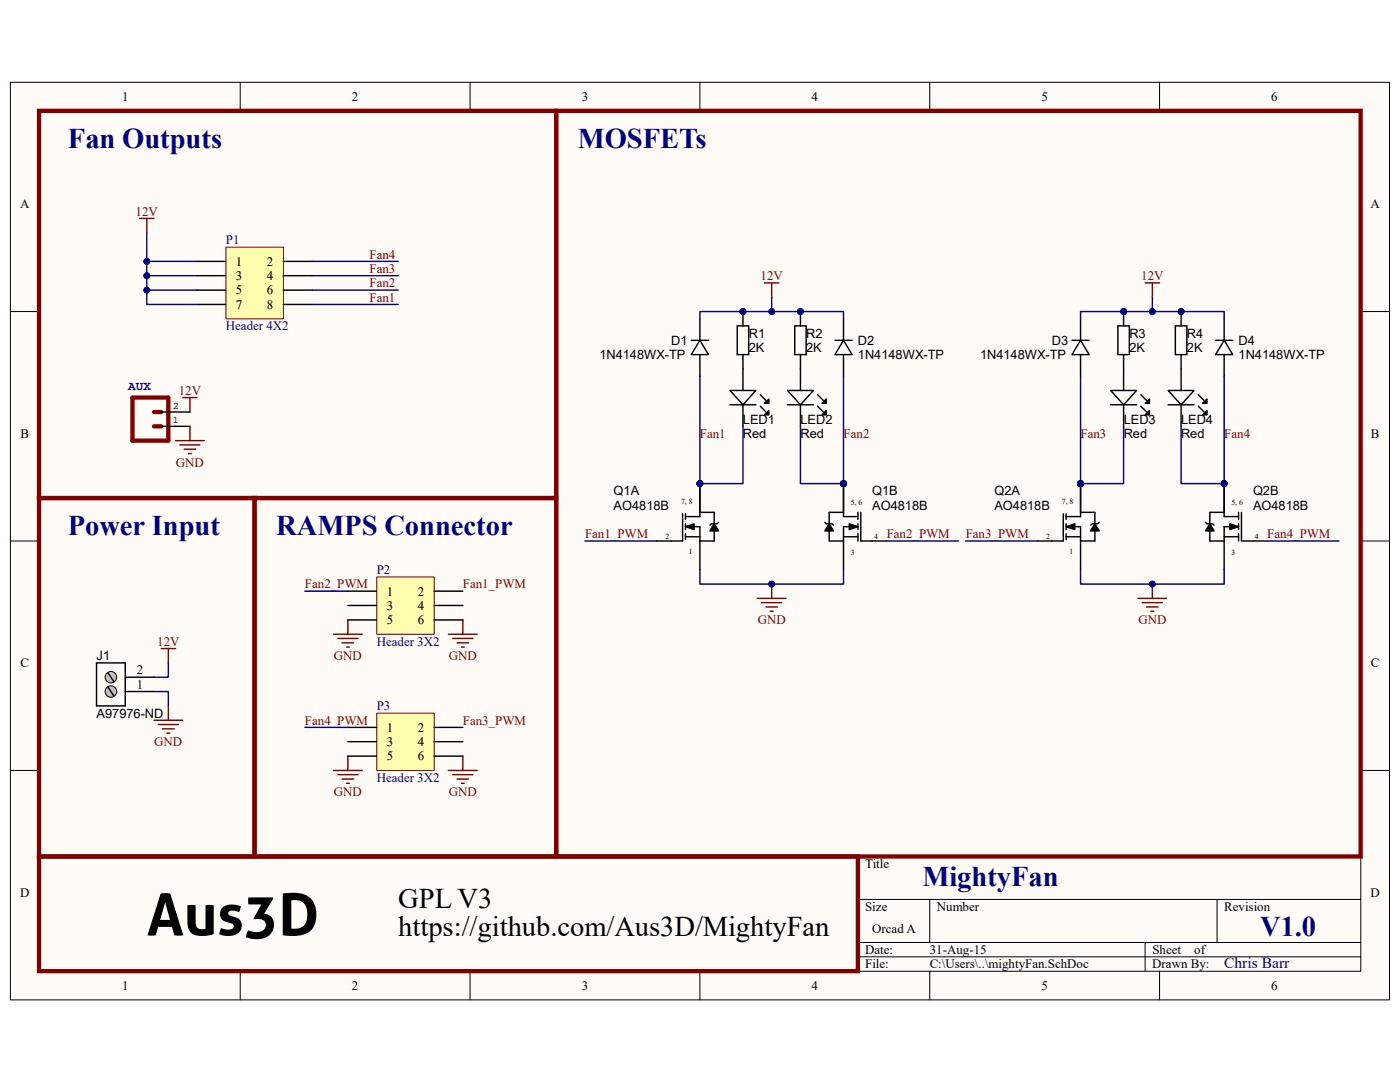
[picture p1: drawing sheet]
<svg xmlns="http://www.w3.org/2000/svg" width="279mm" height="216mm" viewBox="0 0 279 216" stroke-linecap="round" stroke-linejoin="round" font-family="sans-serif">
<path d="M2.1 16.4h275.2v183.1h-275.2z" fill="#fffcf8"/>
<path d="M2.1 16.4h275.2v183.1h-275.2z" fill="none" stroke="#000" stroke-width=".2"/>
<path d="M7.8 22.2h263.8v171.6h-263.8z" fill="#fffcf8"/>
<g fill="none" stroke="#000" stroke-width=".2">
<path d="M47.9 16.4v5.7M93.8 16.4v5.7M139.7 16.4v5.7M185.5 16.4v5.7M231.4 16.4v5.7M7.8 22.1h263.8v171.7h-263.8zM2.1 62.2h5.7M271.5 62.2h5.8M2.1 107.9h5.7M271.5 107.9h5.8M2.1 153.7h5.7M271.5 153.7h5.8"/>
<path d="M171.2 179.5h100.3M185.5 179.5v8.6M242.9 179.5v8.6M271.5 170.9h-100.3v22.9M47.9 193.8v5.7M93.8 193.8v5.7M139.7 193.8v5.7M171.2 188.1h100.3M171.2 190.9h100.3M185.5 193.8v5.7M228.5 188.1v5.7M231.4 193.8v5.7"/>
</g>
<g fill="none" stroke="#000" stroke-width=".29">
<path d="M145.7 77.9h5.2l-2.6 2.9zM147.1 65h2.3v5.8h-2.3zM148.3 62.2v2.8M148.3 70.8v7.1M151.7 78.8l1.2 1.1M157.2 77.9h5.1l-2.6 2.9zM158.6 65h2.3v5.8h-2.3zM159.7 62.2v2.8M159.7 70.8v7.1M163.2 78.8l1.1 1.1M221.7 77.9h5.1l-2.6 2.9zM223.1 65h2.3v5.8h-2.3z"/>
<path d="M224.2 62.2v2.8M224.2 70.8v7.1M227.7 78.8l1.1 1.1M233.1 77.9h5.2l-2.6 2.9zM234.6 65h2.3v5.8h-2.3zM235.7 62.2v2.8M235.7 70.8v7.1M239.1 78.8l1.2 1.1M139.7 96.5v6.6h-2.9M145.7 80.8h5.2M148.3 80.8v4.3M151.7 81l1.2 1.2"/>
<path d="M152.6 82.8l.8-.9v.9zM152.6 80.5l.8-.9v.9zM157.2 80.8h5.1M159.7 80.8v4.3M163.2 81l1.1 1.2M164 80.5l.9-.9v.9zM164.9 81.9v.9h-.9zM168.3 96.5v6.6h2.9M215.6 96.5v6.6h-2.8M221.7 80.8h5.1M224.2 80.8v4.3M227.7 81l1.1 1.2"/>
<path d="M228.5 80.5l.9-.9v.9zM229.4 81.9v.9h-.9zM233.1 80.8h5.2M235.7 80.8v4.3M239.1 81l1.2 1.2M240 80.5l.9-.9v.9zM240.9 81.9v.9h-.9zM244.3 96.5v6.6h2.9M136.2 102.5v5.5l-5.1-.1M136.8 105.1l1.7-.6v1.2zM136.8 102.5v1.2M136.8 104.5v1.2"/>
<path d="M136.8 106.5v1.2M136.8 105.1h2.9v8.6M136.8 107.1h2.9M139.7 102.2h2.8v2.3M142.5 104.5l.9 1.4h-1.7zM142.5 105.9v2h-2.8M143.4 104.2l-.3 .3h-1.1l-.3 .3M164.6 104.2l.3 .3h1.2l.2 .3M165.5 104.5l.8 1.4h-1.7zM165.5 105.9v2h2.8M168.3 107.1h2.9M168.3 102.2h-2.8v2.3"/>
<path d="M169.5 104.5l1.7 .6-1.7 .6zM171.2 105.1h-2.9v8.6M171.2 102.2v1.5M171.2 104.5v1.2M171.2 106.5v1.5M171.8 102.2v5.8l5.1-.1M212.2 102.5v5.5l-5.1-.1M212.8 105.1l1.7-.6v1.2zM212.8 102.5v1.2M212.8 104.5v1.2M212.8 106.5v1.2M212.8 105.1h2.8v8.6"/>
<path d="M212.8 107.1h2.8M215.6 102.2h2.9v2.3M218.5 104.5l.9 1.4h-1.7zM218.5 105.9v2h-2.9M219.4 104.2l-.3 .3h-1.2l-.2 .3M240.6 104.2l.3 .3h1.1l.3 .3M241.4 104.5l.9 1.4h-1.7zM241.4 105.9v2h2.9M244.3 102.2h-2.9v2.3M244.3 107.1h2.9M245.4 104.5l1.8 .6-1.8 .6zM247.2 105.1h-2.9v8.6"/>
<path d="M247.2 102.2v1.5M247.2 104.5v1.2M247.2 106.5v1.5M247.8 102.2v5.8l5.1-.1"/>
</g>
<g fill="#000080" stroke="#000080" stroke-width=".2">
<circle cx="168.3" cy="96.5" r=".57"/>
<circle cx="139.7" cy="96.5" r=".57"/>
<circle cx="154" cy="116.5" r=".57"/>
<circle cx="148.3" cy="62.2" r=".57"/>
<circle cx="159.7" cy="62.2" r=".57"/>
<circle cx="244.3" cy="96.5" r=".57"/>
<circle cx="215.6" cy="96.5" r=".57"/>
<circle cx="230" cy="116.5" r=".57"/>
<circle cx="224.2" cy="62.2" r=".57"/>
<circle cx="235.7" cy="62.2" r=".57"/>
</g>
<g fill="#000">
<path d="M152.6 82.8l.8-.9v.9zM152.6 80.5l.8-.9v.9zM164 82.8l.9-.9v.9zM164 80.5l.9-.9v.9zM228.5 82.8l.9-.9v.9zM228.5 80.5l.9-.9v.9zM240 82.8l.9-.9v.9zM240 80.5l.9-.9v.9zM136.8 105.1l1.7-.6v1.2zM142.5 104.5l.9 1.4h-1.7zM165.5 104.5l.8 1.4h-1.7zM169.5 104.5l1.7 .6-1.7 .6z"/>
<path d="M212.8 105.1l1.7-.6v1.2zM218.5 104.5l.9 1.4h-1.7zM241.4 104.5l.9 1.4h-1.7zM245.4 104.5l1.8 .6-1.8 .6z"/>
</g>
<g fill="none" stroke="#800000" stroke-width=".29">
<path d="M27.9 43.6h2.8M29.3 43.6v2.8M152.6 56.5h2.8M154 56.5v2.8M228.5 56.5h2.9M230 56.5v2.8M151.1 119.4h5.8M154 116.5v2.9M227.1 119.4h5.7M230 116.5v2.9M32.2 129.4h2.8M33.6 129.4v2.9"/>
<path d="M66.6 126.6h5.7M67.4 127.4h4M68.3 128.3h2.3M69.2 129.1h.5M69.4 123.7v2.9M89.5 126.6h5.7M90.4 127.4h4M91.2 128.3h2.3M92.1 129.1h.5M92.4 123.7v2.9M152 120.2h4M152.9 121.1h2.3"/>
<path d="M153.7 122h.6M228 120.2h4M228.8 121.1h2.3M229.7 122h.6M30.7 143.7h5.8M31.6 144.6h4M32.4 145.4h2.4M33.3 146.3h.6M33.6 140.9v2.8"/>
</g>
<path d="M7.8 22.1h103.2v77.3h-103.2zM111 22.1h160.5v148.8h-160.5zM7.8 99.4h43v71.5h-43zM50.8 99.4h60.2v71.5h-60.2z" fill="none" stroke="#800000" stroke-width=".86"/>
<g fill="none" stroke="#000080" stroke-width=".29">
<path d="M62.3 52.2h17.2M62.3 55h17.2M148.3 85.1v11.4h-8.6M159.7 85.1v11.4h8.6M224.2 85.1v11.4h-8.6M235.7 85.1v11.4h8.6M60.8 118h8.6M116.7 107.9h14.4M139.7 113.7v2.8h28.6v-2.8M176.9 107.9h14.4M192.7 107.9h14.4M215.6 113.7v2.8h28.7v-2.8"/>
<path d="M252.9 107.9h14.4M30.7 138h2.9v2.9M33.6 132.3v2.8h-2.9"/>
</g>
<path d="M45.1 49.3h11.5v14.3h-11.5z" fill="#ffffb0"/>
<path d="M45.1 49.3h11.5v14.3h-11.5z" fill="none" stroke="#800000" stroke-width=".2"/>
<g fill="none" stroke="#000" stroke-width=".29">
<path d="M39.3 52.2h5.8M39.3 55h5.8M39.3 57.9h5.8M56.5 52.2h5.8M56.5 55h5.8M56.5 57.9h5.8M39.3 60.7h5.8M56.5 60.7h5.8M137.9 67.9h3.5M139.7 67.9l1.7 2.9h-3.5zM139.7 63.6v4.3M139.7 70.8v4.3"/>
<path d="M166.6 67.9h3.5M168.3 67.9l1.8 2.9h-3.5zM168.3 63.6v4.3M168.3 70.8v4.3M213.9 67.9h3.5M215.6 67.9l1.8 2.9h-3.5zM215.6 63.6v4.3M215.6 70.8v4.3M242.6 67.9h3.4M244.3 67.9l1.7 2.9h-3.4zM244.3 63.6v4.3M244.3 70.8v4.3"/>
</g>
<g fill="none" stroke="#000080" stroke-width=".29">
<path d="M29.3 46.4v14.3h10M29.3 55h10M29.3 57.9h10M29.3 52.2h10M62.3 57.9h17.2M154 59.3v2.9h14.3v1.4M230 59.3v2.9h14.3v1.4M62.3 60.7h17.2M139.7 75.1v21.4M154 62.2h-14.3v1.4M168.3 75.1v21.4M215.6 75.1v21.4"/>
<path d="M230 62.2h-14.4v1.4M244.3 75.1v21.4M60.8 145.1h8.6"/>
</g>
<g fill="#000080" stroke="#000080" stroke-width=".2">
<circle cx="139.7" cy="96.5" r=".57"/>
<circle cx="148.3" cy="62.2" r=".57"/>
<circle cx="154" cy="62.2" r=".57"/>
<circle cx="168.3" cy="96.5" r=".57"/>
<circle cx="159.7" cy="62.2" r=".57"/>
<circle cx="215.6" cy="96.5" r=".57"/>
<circle cx="224.2" cy="62.2" r=".57"/>
<circle cx="230" cy="62.2" r=".57"/>
<circle cx="235.7" cy="62.2" r=".57"/>
<circle cx="244.3" cy="96.5" r=".57"/>
<circle cx="29.3" cy="52.2" r=".57"/>
<circle cx="29.3" cy="55" r=".57"/>
<circle cx="29.3" cy="57.9" r=".57"/>
</g>
<path d="M66.6 153.7h5.7M67.4 154.6h4M68.3 155.4h2.3M69.2 156.3h.5M69.4 150.9v2.8M89.5 153.7h5.7M90.4 154.6h4M91.2 155.4h2.3M92.1 156.3h.5M92.4 150.9v2.8" fill="none" stroke="#800000" stroke-width=".29"/>
<path d="M75.2 115.1h11.5v11.5h-11.5z" fill="#ffffb0"/>
<path d="M75.2 115.1h11.5v11.5h-11.5z" fill="none" stroke="#800000" stroke-width=".2"/>
<path d="M69.4 118h5.8M86.6 118h5.8M69.4 120.8h5.8M69.4 123.7h5.8M86.6 120.8h5.8M86.6 123.7h5.8" fill="none" stroke="#000" stroke-width=".29"/>
<path d="M75.2 142.3h11.5v11.5h-11.5z" fill="#ffffb0"/>
<path d="M75.2 142.3h11.5v11.5h-11.5z" fill="none" stroke="#800000" stroke-width=".2"/>
<path d="M32.2 85.1h5.7M32.2 82.2h5.7M19.3 132.3h5.7v8.6h-5.7zM25 138h5.7M25 135.1h5.7M69.4 145.1h5.8M69.4 148h5.8M69.4 150.9h5.8M86.6 145.1h5.8M86.6 148h5.8M86.6 150.9h5.8" fill="none" stroke="#000" stroke-width=".29"/>
<path d="M26.4 79.3h7.2v8.6h-7.2zM30.7 82.2h1.5M30.7 85.1h1.5" fill="none" stroke="#800000" stroke-width=".86"/>
<path d="M36.5 79.3h2.8M37.9 79.3v2.9M35 87.9h5.8M35.9 88.8h4M36.7 89.6h2.4M37.6 90.5h.6M37.9 85.1v2.8" fill="none" stroke="#800000" stroke-width=".29"/>
<circle cx="22.1" cy="135.1" r="1.15" fill="#c0c0c0" stroke="#000" stroke-width=".2"/>
<path d="M21.6 134.3l1.1 1.7" fill="none" stroke="#000" stroke-width=".29"/>
<circle cx="22.1" cy="138" r="1.15" fill="#c0c0c0" stroke="#000" stroke-width=".2"/>
<path d="M21.6 137.1l1.1 1.8" fill="none" stroke="#000" stroke-width=".29"/>
<path d="M7.8 170.9h163.4v22.9h-163.4z" fill="none" stroke="#800000" stroke-width=".86"/>
<text font-size="11.6" x="29.3" y="186.6">Aus3D</text>
<g font-size="5.7" fill="#000080">
<text x="13.5" y="29.5">Fan Outputs</text>
<text x="115.3" y="29.5">MOSFETs</text>
<text x="13.5" y="106.7">Power Input</text>
<text x="55.1" y="106.7">RAMPS Connector</text>
<text x="184.1" y="176.8">MightyFan</text>
<text x="251.5" y="186.8">V1.0</text>
</g>
<g font-size="5.7">
<text x="79.5" y="181.1">GPL V3</text>
<text x="79.5" y="186.8">https://github.com/Aus3D/MightyFan</text>
</g>
<text font-size="3.1" fill="#000080" x="244.3" y="193.1">Chris Barr</text>
<g font-size="2.6">
<text x="24.4" y="20.1">1</text>
<text x="70.2" y="20.1">2</text>
<text x="116.1" y="20.1">3</text>
<text x="162" y="20.1">4</text>
<text x="207.8" y="20.1">5</text>
<text x="253.7" y="20.1">6</text>
<text x="4" y="41.6">A</text>
<text x="273.5" y="41.6">A</text>
<text x="47.1" y="53">1</text>
<text x="53.2" y="53">2</text>
<text x="47.1" y="55.9">3</text>
<text x="47.1" y="58.8">5</text>
<text x="53.2" y="55.9">4</text>
<text x="53.2" y="58.8">6</text>
<text x="47.1" y="61.6">7</text>
<text x="53.2" y="61.6">8</text>
<text x="119.6" y="71.6">1N4148WX-TP</text>
<text x="133.9" y="68.8">D1</text>
<text x="149.4" y="70.2">2K</text>
<text x="149.4" y="67.4">R1</text>
<text x="160.9" y="70.2">2K</text>
<text x="160.9" y="67.4">R2</text>
<text x="171.2" y="71.6">1N4148WX-TP</text>
<text x="171.2" y="68.8">D2</text>
<text x="195.6" y="71.6">1N4148WX-TP</text>
<text x="209.9" y="68.8">D3</text>
<text x="225.4" y="70.2">2K</text>
<text x="225.4" y="67.4">R3</text>
<text x="236.9" y="70.2">2K</text>
<text x="236.9" y="67.4">R4</text>
<text x="247.2" y="71.6">1N4148WX-TP</text>
<text x="247.2" y="68.8">D4</text>
<text x="4.1" y="87.4">B</text>
<text x="148.3" y="84.5">LED1</text>
<text x="148.3" y="87.4">Red</text>
<text x="159.7" y="84.5">LED2</text>
<text x="159.7" y="87.4">Red</text>
<text x="224.3" y="84.5">LED3</text>
<text x="224.3" y="87.4">Red</text>
<text x="235.7" y="84.5">LED4</text>
<text x="235.7" y="87.4">Red</text>
<text x="273.6" y="87.4">B</text>
<text x="122.5" y="101.7">AO4818B</text>
<text x="122.5" y="98.8">Q1A</text>
<text x="174.1" y="101.7">AO4818B</text>
<text x="174.1" y="98.8">Q1B</text>
<text x="198.5" y="101.7">AO4818B</text>
<text x="198.5" y="98.8">Q2A</text>
<text x="250.1" y="101.7">AO4818B</text>
<text x="250.1" y="98.8">Q2B</text>
<text x="77.2" y="118.9">1</text>
<text x="83.4" y="118.9">2</text>
<text x="77.2" y="121.7">3</text>
<text x="77.2" y="124.6">5</text>
<text x="83.4" y="121.7">4</text>
<text x="83.4" y="124.6">6</text>
<text x="19.3" y="131.7">J1</text>
<text x="4.1" y="133.2">C</text>
<text x="27.3" y="137.4">1</text>
<text x="27.3" y="134.6">2</text>
<text x="273.6" y="133.2">C</text>
<text x="19.3" y="143.2">A97976-ND</text>
<text x="77.2" y="146">1</text>
<text x="77.2" y="148.9">3</text>
<text x="83.4" y="146">2</text>
<text x="83.4" y="148.9">4</text>
<text x="77.2" y="151.7">5</text>
<text x="83.4" y="151.7">6</text>
<text x="172.7" y="173.2">Title</text>
<text x="4" y="178.9">D</text>
<text x="273.5" y="178.9">D</text>
<text x="172.7" y="181.8">Size</text>
<text x="187" y="181.8">Number</text>
<text x="244.3" y="181.8">Revision</text>
<text x="172.7" y="190.4">Date:</text>
<text x="174.1" y="186.1">Orcad A</text>
<text x="185.5" y="190.4">31-Aug-15</text>
<text x="230" y="190.4">Sheet</text>
<text x="238.3" y="190.4">of</text>
<text x="24.4" y="197.5">1</text>
<text x="70.2" y="197.5">2</text>
<text x="116.1" y="197.5">3</text>
<text x="162" y="197.5">4</text>
<text x="172.7" y="193.2">File:</text>
<text x="185.5" y="193.2">C:\Users\..\mightyFan.SchDoc</text>
<text x="207.8" y="197.5">5</text>
<text x="230" y="193.2">Drawn By:</text>
<text x="253.7" y="197.5">6</text>
</g>
<g font-size="2.6" fill="#800000">
<text x="27.1" y="43">12V</text>
<text x="73.7" y="51.6">Fan4</text>
<text x="73.7" y="54.5">Fan3</text>
<text x="73.7" y="57.3">Fan2</text>
<text x="151.8" y="55.9">12V</text>
<text x="227.8" y="55.9">12V</text>
<text x="73.7" y="60.2">Fan1</text>
<text x="35.7" y="78.8">12V</text>
<text x="139.7" y="87.4">Fan1</text>
<text x="168.4" y="87.4">Fan2</text>
<text x="215.6" y="87.4">Fan3</text>
<text x="244.3" y="87.4">Fan4</text>
<text x="35.1" y="93.1">GND</text>
<text x="116.8" y="107.4">Fan1_PWM</text>
<text x="177" y="107.4">Fan2_PWM</text>
<text x="192.7" y="107.4">Fan3_PWM</text>
<text x="252.9" y="107.4">Fan4_PWM</text>
<text x="60.9" y="117.4">Fan2_PWM</text>
<text x="92.4" y="117.4">Fan1_PWM</text>
<text x="151.2" y="124.6">GND</text>
<text x="227.2" y="124.6">GND</text>
<text x="31.4" y="128.9">12V</text>
<text x="66.6" y="131.7">GND</text>
<text x="89.6" y="131.7">GND</text>
<text x="30.8" y="148.9">GND</text>
<text x="60.9" y="144.6">Fan4_PWM</text>
<text x="92.4" y="144.6">Fan3_PWM</text>
<text x="66.6" y="158.9">GND</text>
<text x="89.6" y="158.9">GND</text>
</g>
<g font-size="2.6" fill="#000080">
<text x="45.1" y="48.7">P1</text>
<text x="45.1" y="65.9">Header 4X2</text>
<text x="75.2" y="114.6">P2</text>
<text x="75.2" y="128.9">Header 3X2</text>
<text x="75.2" y="141.7">P3</text>
<text x="75.2" y="156">Header 3X2</text>
</g>
<text font-size="2.5" fill="#000080" x="25.6" y="77.7">AUX</text>
<g font-size="2">
<text x="34.5" y="81.6">2</text>
<text x="34.5" y="84.5">1</text>
</g>
<g font-size="1.5">
<text x="135.9" y="100.5">7, 8</text>
<text x="169.8" y="100.8">5, 6</text>
<text x="211.9" y="100.5">7, 8</text>
<text x="245.7" y="100.8">5, 6</text>
<text x="132.8" y="107.6">2</text>
<text x="174.5" y="107.6">4</text>
<text x="208.8" y="107.6">2</text>
<text x="250.4" y="107.6">4</text>
<text x="137.5" y="110.5">1</text>
<text x="169.8" y="110.8">3</text>
<text x="213.4" y="110.5">1</text>
<text x="245.7" y="110.8">3</text>
</g>
</svg>
